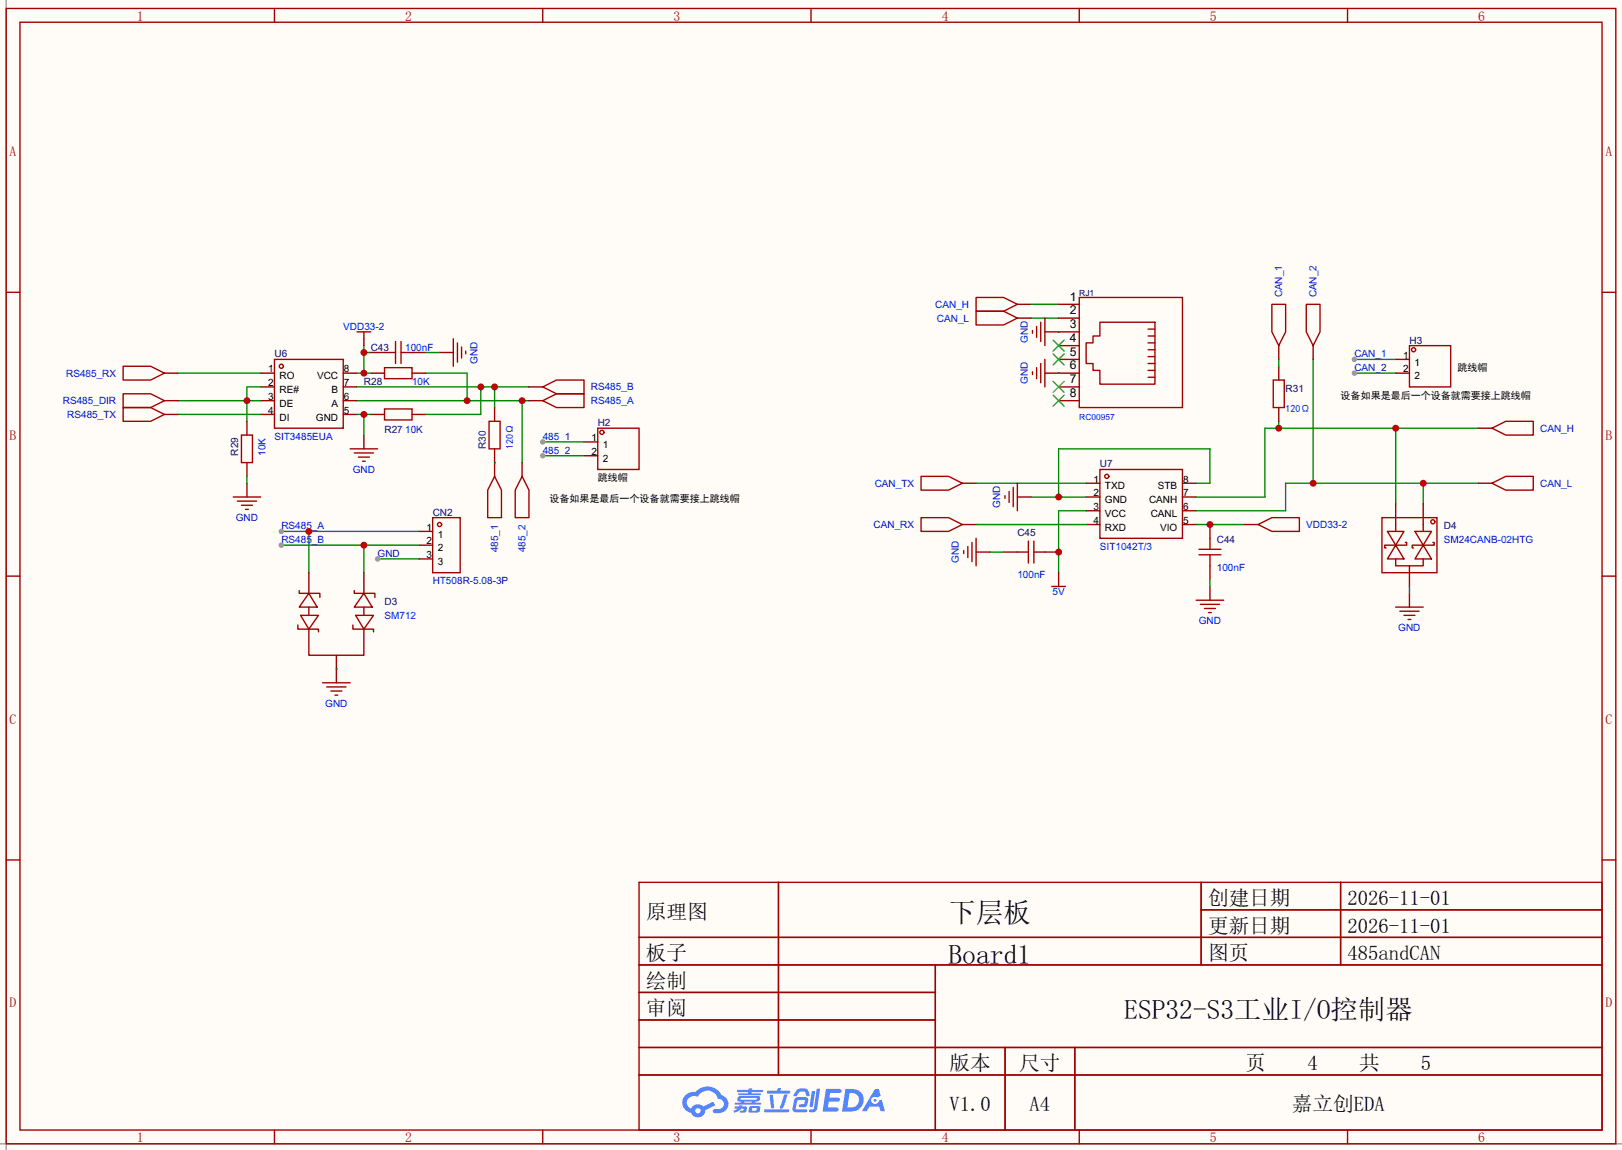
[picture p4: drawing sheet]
<svg xmlns="http://www.w3.org/2000/svg" width="299mm" height="212mm" viewBox="0 0 299 212" stroke-linecap="round" stroke-linejoin="round" font-family="sans-serif">
<path d="M0 0h299.5v212.3h-299.5z" fill="#fffcf7"/>
<path d="M1.1 0v212.3M0 211.1h299.5" fill="none" stroke="#999" stroke-width=".25"/>
<g fill="none" stroke="#a10000" stroke-width=".25">
<path d="M1.1 1.6h297.2v209.5h-297.2zM3.7 4.1h292.1v204.5h-292.1zM50.7 1.6v2.5M100.2 1.6v2.5M149.7 1.6v2.5M199.3 1.6v2.5M248.8 1.6v2.5M1.1 54h2.6M295.8 54h2.5M1.1 106.3h2.6M295.8 106.3h2.5M1.1 158.7h2.6"/>
<path d="M295.8 158.7h2.5M118 162.9h177.8v45.7h-177.8zM118 173h177.8M118 178.1h177.8M143.7 162.9v35.5M172.7 178.1v30.5M221.8 162.9v15.2M221.8 167.9h74M247.5 162.9v15.2M118 183.2h54.7M118 193.3h177.8M118 188.3h54.7"/>
<path d="M118 198.4h177.8M185.6 193.3v15.3M198.4 193.3v15.3M50.7 208.6v2.5M100.2 208.6v2.5M149.7 208.6v2.5M199.3 208.6v2.5M248.8 208.6v2.5"/>
</g>
<g fill="#5487ff">
<path d="M152.5 201h1.6a1.34 1.34 0 0 1 1.2 .2 .37 .37 0 0 1-.3 .5h-1.7l-.2 .9h1.6a.37 .37 0 0 1 .4 .4 .37 .37 0 0 1-.4 .3h-1.7l-.2 1.1h.8a1.26 1.26 0 0 1 1.2 .2 .36 .36 0 0 1-.3 .5h-2.6z"/>
<path d="M161.5 201h.8l.3 1.3-.6 .3a.72 .72 0 0 0-1.1 .2 .72 .72 0 0 0 .3 1 .72 .72 0 0 0 1-.4l.1-.2 .5-.3 .6 2.2h-.8l-.3-.9h-1.8l-.5 .9h-.9z"/>
<path d="M149.9 201.4h.6l-.4 2.7a.31 .31 0 0 1-.3 .3 .31 .31 0 0 1-.3-.3z"/>
<path d="M150.8 200.9h.6l-.5 3.7a.97 .97 0 0 1-1.5 .5l.1-.3 .6-.1 .2-.1z"/>
<path d="M147.1 201.2l.5-.3 1.3 .1 .3 .4 .3 .8-.1 .1h-.5l-.3-.8h-.8h-.2l-.6 .8h-.5v-.2z"/>
<path d="M146.8 202.8l.4-.3h1.5a.69 .69 0 0 1 .5 .4 .69 .69 0 0 1-.1 .8 .74 .74 0 0 1-.8 .7h-.6a.27 .27 0 0 1-.2-.4 .27 .27 0 0 1 .3-.2h.6l.2-.8-1.4 .1-.3 1.6 1.9 .1a.28 .28 0 0 1 .2 .3 .28 .28 0 0 1-.3 .2h-1.9l-.4-.3-.1-.4z"/>
<path d="M141.1 204.7h4.3a.28 .28 0 0 1 .3 .3 .28 .28 0 0 1-.3 .3h-4.2l-.1-.1z"/>
<path d="M144.8 202h.6l-.8 2.5a.3 .3 0 0 1-.4 .1 .3 .3 0 0 1-.2-.2z"/>
<path d="M142.1 202.1h.6l.2 2.2-.2 .3-.4-.2z"/>
<path d="M141.7 201.3h1.8l.2-.5h.5l-.1 .5h1.5a.27 .27 0 0 1 .3 .3 .27 .27 0 0 1-.3 .2h-3.8l-.2-.1z"/>
<path d="M135.7 204.2h.8v-.2h.6l-.1 .2h.8a.7 .7 0 0 1-.5 1.2h-.6v-.4l.6-.1v-.2l-.4-.1-.5 .5-.8 .3-.2-.4 .8-.4h-.6z"/>
<path d="M136.1 201.2h2.1l.1-.3h.6l-.1 .3h1.9l.2 .2-.2 .2h-1.9l-.1 .2h1.6l.2 .2-.2 .1h-3.9l-.1-.3h1.8v-.2h-1.9l-.1-.2z"/>
<path d="M156.1 201l-.6 4.1h1.4a2.14 2.14 0 0 0 2.6-2.1 2.14 2.14 0 0 0-2.7-2zM156.8 201.7a1.37 1.37 0 0 1 1.8 1.2 1.37 1.37 0 0 1-1.5 1.5h-.7z"/>
<path d="M136.3 202.5a.47 .47 0 0 0-.2 .6 .47 .47 0 0 0 .6 .2l.1 .2h-1.1l-.1 .3 4.7 .1 .2-.2-.1-.2h-1l.1-.2a.6 .6 0 0 0 .7-.2 .6 .6 0 0 0 0-.8h-3.5zM136.8 202.7l2.8-.1 .1 .1-.1 .3h-2.8zM137.4 203.3h1.4l-.1 .2h-1.2z"/>
<path d="M138.4 204.3a.9 .9 0 0 0-.1 1 2.48 2.48 0 0 0 1.9-.1 .84 .84 0 0 0 0-1l-1.4-.1zM138.9 204.6l.7-.1 .1 .3-.2 .2h-.7z"/>
<path d="M126.6 202.1a1.91 1.91 0 0 0-.5 2 1.91 1.91 0 0 0 1.5 1.3 1.35 1.35 0 0 0 1.5 .8 1.35 1.35 0 0 0 1.1-1.3l1.9-.9-.4-.6-1.8 .8a1.41 1.41 0 0 0-2.3 .4 1.25 1.25 0 0 1-.6-1.8 1.25 1.25 0 0 1 1.8-.3 1.97 1.97 0 0 1 2-1.2 1.97 1.97 0 0 1 1.8 1.5 .96 .96 0 0 1 1 .9 .96 .96 0 0 1-.9 1h-.6a.39 .39 0 0 0-.5 .3 .39 .39 0 0 0 .4 .5 1.87 1.87 0 0 0 1.9-.6 1.87 1.87 0 0 0 .4-2l-.7-.6-.4-.2a2.86 2.86 0 0 0-4.8-.6h-.3a2.27 2.27 0 0 0-1.5 .6zM128.4 205a.5 .5 0 0 1 1 0 .5 .5 0 0 1-1 0z"/>
<circle cx="161.6" cy="203.1" r=".27"/>
</g>
<g fill="none" stroke="#a10000" stroke-width=".25">
<path d="M22.7 67.6h5.1l2.6 1.3-2.6 1.2h-5.1zM22.7 75.2h5.1l2.6 1.3-2.6 1.3h-5.1zM50.7 66.3h12.7v12.7h-12.7z"/>
<circle cx="51.9" cy="67.6" r=".38"/>
</g>
<path d="M30.4 68.9h2.5M30.4 76.5h2.5M48.1 68.9h2.6M48.1 71.4h2.6M48.1 74h2.6M48.1 76.5h2.6M63.4 68.9h2.5M63.4 71.4h2.5M63.4 74h2.5M63.4 76.5h2.5" fill="none" stroke="#870000" stroke-width=".25"/>
<path d="M32.9 74h15.2M48.1 71.4h-2.5v6.4" fill="none" stroke="#008700" stroke-width=".25"/>
<circle cx="45.6" cy="74" r=".63" fill="#c00"/>
<path d="M32.9 76.5h15.2M32.9 68.9h15.2M65.9 71.4h31.8M88.8 71.4v5.1h-10.2M91.3 71.4v3.8" fill="none" stroke="#008700" stroke-width=".25"/>
<path d="M71 67.9h5.1v2h-5.1zM71 75.5h5.1v2h-5.1zM90.3 77.8h2v5h-2zM44.6 80.3h2v5.1h-2z" fill="none" stroke="#a10000" stroke-width=".25"/>
<path d="M45.6 77.8v2.5M68.5 68.9h2.5M68.5 76.5h2.5M76.1 68.9h2.5M76.1 76.5h2.5M91.3 75.2v2.6M45.6 85.4v2.5M91.3 82.8v2.6" fill="none" stroke="#870000" stroke-width=".25"/>
<g fill="#c00">
<circle cx="88.8" cy="71.4" r=".63"/>
<circle cx="91.3" cy="71.4" r=".63"/>
</g>
<path d="M65.9 74h31.8M78.6 68.9h7.6v5.1M96.4 74v11.4" fill="none" stroke="#008700" stroke-width=".25"/>
<g fill="#c00">
<circle cx="86.2" cy="74" r=".63"/>
<circle cx="96.4" cy="74" r=".63"/>
</g>
<path d="M97.7 71.4h2.5M97.7 74h2.5M91.3 85.4v2.5M96.4 85.4v2.5" fill="none" stroke="#870000" stroke-width=".25"/>
<path d="M100.2 71.4l2.5-1.3h5.1v2.6h-5.1zM100.2 74l2.5-1.3h5.1v2.5h-5.1zM91.3 87.9l1.3 2.6v5h-2.6v-5zM96.4 87.9l1.3 2.6v5h-2.6v-5z" fill="none" stroke="#a10000" stroke-width=".25"/>
<path d="M65.9 76.5h2.6M67.2 76.5v3.8" fill="none" stroke="#008700" stroke-width=".25"/>
<circle cx="67.2" cy="76.5" r=".63" fill="#c00"/>
<path d="M65.9 68.9h2.6M67.2 63.8v5.1M67.2 65.1h1.3" fill="none" stroke="#008700" stroke-width=".25"/>
<g fill="#c00">
<circle cx="67.2" cy="68.9" r=".63"/>
<circle cx="67.2" cy="65.1" r=".63"/>
</g>
<path d="M30.4 74h2.5M67.2 62.5v1.3M68.5 65.1h2.5M76.1 65.1h2.5M81.2 65.1h2.5M45.6 89.2v2.5M67.2 80.3v2.5M77.3 98.1h2.6M77.3 100.6h2.6M77.3 103.2h2.6" fill="none" stroke="#870000" stroke-width=".25"/>
<g fill="none" stroke="#a10000" stroke-width=".25">
<path d="M22.7 72.7h5.1l2.6 1.3-2.6 1.2h-5.1zM65.9 61.3h2.6M67.2 61.3v1.2M71 65.1h2M73 63v4.1M74 65.1h2.1M74 63v4.1M83.7 62.5v5.1M84.5 63.3v3.5M85.2 64v2.1M86 64.8v.5M43.1 91.7h5"/>
<path d="M43.8 92.5h3.6M44.6 93.3h2M45.3 94h.5M64.6 82.8h5.1M65.4 83.6h3.6M66.2 84.4h2M66.9 85.1h.5M79.9 95.5h5.1v10.2h-5.1z"/>
<circle cx="81.2" cy="96.8" r=".38"/>
</g>
<path d="M78.6 65.1h2.6M45.6 87.9v1.3M51.9 98.1h25.4M57 98.1v7.6" fill="none" stroke="#008700" stroke-width=".25"/>
<circle cx="57" cy="98.1" r=".63" fill="#c00"/>
<circle cx="51.9" cy="98.1" r=".51" fill="#999"/>
<path d="M51.9 100.6h25.4M67.2 100.6v5.1" fill="none" stroke="#008700" stroke-width=".25"/>
<circle cx="67.2" cy="100.6" r=".63" fill="#c00"/>
<circle cx="51.9" cy="100.6" r=".51" fill="#999"/>
<path d="M69.7 103.2h7.6" fill="none" stroke="#008700" stroke-width=".25"/>
<circle cx="69.7" cy="103.2" r=".51" fill="#999"/>
<path d="M257.7 66.3h2.5M257.7 68.9h2.5M107.8 81.6h2.6M107.8 84.1h2.6M57 105.7v3.8M67.2 105.7v3.8M62.1 120.9v5.1" fill="none" stroke="#870000" stroke-width=".25"/>
<g fill="none" stroke="#a10000" stroke-width=".25">
<path d="M110.4 79h7.6v7.7h-7.6zM260.2 63.8h7.6v7.6h-7.6zM55 115.4v.7h3.8v.5M55.2 109v.5h3.9v.8M55.5 113.6h3.3l-1.8 2.5zM57 109.5l1.5 2.6h-3.3zM57 116.1v4.8h10.2v-4.8M57 112.1v1.5M65.2 115.4v.7h3.8v.5M65.4 109v.5h3.8v.8M65.7 113.6h3.3l-1.8 2.5zM67.2 109.5l1.5 2.6h-3.3z"/>
<path d="M67.2 112.1v1.5M59.6 126h5M60.3 126.8h3.6M61.1 127.5h2M61.8 128.3h.6"/>
<circle cx="111.1" cy="79.8" r=".38"/>
<circle cx="261" cy="64.6" r=".38"/>
</g>
<path d="M91.3 85.4h.1M100.2 81.6h7.6M62.1 123.5h.1" fill="none" stroke="#008700" stroke-width=".25"/>
<circle cx="100.2" cy="81.6" r=".51" fill="#999"/>
<path d="M100.2 84.1h7.6" fill="none" stroke="#008700" stroke-width=".25"/>
<circle cx="100.2" cy="84.1" r=".51" fill="#999"/>
<g fill="none" stroke="#a10000" stroke-width=".25">
<path d="M170.1 95.5h5l2.6 1.3-2.6 1.3h-5zM170.1 87.9h5l2.6 1.3-2.6 1.3h-5zM203.1 86.7h15.2v12.7h-15.2z"/>
<circle cx="204.3" cy="87.9" r=".38"/>
</g>
<path d="M177.7 89.2h2.5M177.7 96.8h2.5M200.5 89.2h2.6M200.5 91.7h2.6M200.5 94.3h2.6M200.5 96.8h2.6M218.3 89.2h2.6M218.3 91.7h2.6M218.3 94.3h2.6M218.3 96.8h2.6" fill="none" stroke="#870000" stroke-width=".25"/>
<path d="M180.2 89.2h20.3M180.2 96.8h20.3M190.4 91.7h10.1M220.9 89.2h2.5v-6.4h-27.9v8.9" fill="none" stroke="#008700" stroke-width=".25"/>
<circle cx="195.5" cy="91.7" r=".63" fill="#c00"/>
<path d="M187.8 91.7h2.6M192.9 101.9h2.6M195.5 105.7v1.3" fill="none" stroke="#870000" stroke-width=".25"/>
<path d="M185.5 91.5v.5M186.3 90.7v2M187.1 90v3.5M187.8 89.2v5.1M194.2 108.2h2.5M195.5 107v1.2" fill="none" stroke="#a10000" stroke-width=".25"/>
<path d="M200.5 94.3h-5v11.4M220.9 96.8h8.8" fill="none" stroke="#008700" stroke-width=".25"/>
<circle cx="195.5" cy="101.9" r=".63" fill="#c00"/>
<path d="M223.4 96.8v2.6M185.3 101.9h2.5M223.4 104.4v2.6" fill="none" stroke="#870000" stroke-width=".25"/>
<path d="M189.9 99.9v4M190.9 99.9v4M187.8 101.9h2.1M190.9 101.9h2" fill="none" stroke="#a10000" stroke-width=".25"/>
<circle cx="223.4" cy="96.8" r=".63" fill="#c00"/>
<g fill="none" stroke="#a10000" stroke-width=".25">
<path d="M180.2 99.4v5M223.4 99.4v2M232.3 96.8l2.5-1.3h5.1v2.6h-5.1zM177.9 101.6v.5M178.7 100.9v2M179.5 100.1v3.6M220.9 110.8h5M221.4 102.4h4M221.4 101.4h4M221.6 111.5h3.6M222.4 112.3h2M223.1 113.1h.5"/>
<path d="M223.4 102.4v2"/>
</g>
<path d="M229.7 96.8h2.6M180.2 101.9h2.6M223.4 108.2v2.6" fill="none" stroke="#870000" stroke-width=".25"/>
<path d="M236.1 77.8v1.2M257.7 79v14M272.9 79h-39.3v12.7h-12.7M223.4 107v1.2" fill="none" stroke="#008700" stroke-width=".25"/>
<g fill="#c00">
<circle cx="236.1" cy="79" r=".63"/>
<circle cx="257.7" cy="79" r=".63"/>
</g>
<path d="M242.4 66.3v22.9M262.8 89.2v3.8M272.9 89.2h-35.5v5.1h-16.5" fill="none" stroke="#008700" stroke-width=".25"/>
<g fill="#c00">
<circle cx="262.8" cy="89.2" r=".63"/>
<circle cx="242.4" cy="89.2" r=".63"/>
</g>
<g fill="none" stroke="#a10000" stroke-width=".25">
<path d="M180.2 57.4h5.1l2.5 1.3-2.5 1.3h-5.1zM180.2 54.9h5.1l2.5 1.3-2.5 1.2h-5.1zM199.3 54.9h19v20.3h-19zM203.1 59.5h10.1v11.4h-10.1v-2.5h-1.3v-1.3h-1.3v-3.8h1.3v-1.3h1.3zM212 60.7h1.2M212 62h1.2M212 63.3h1.2M212 64.6h1.2M212 65.8h1.2M212 67.1h1.2M212 68.4h1.2M212 69.6h1.2"/>
<path d="M235.1 70.1h2v5.1h-2zM275.5 79l2.5-1.2h5.1v2.5h-5.1zM255.1 95.5h10.2v10.2h-10.2zM256.2 98.1h3l-1.5 2.5zM257.7 96.8v1.3M261.2 98.1h3.1l-1.5 2.5zM262.8 96.8v1.3M275.5 89.2l2.5-1.3h5.1v2.6h-5.1zM257.7 103.2v1.2h5.1v-1.2M257.7 100.6l1.5 2.6h-3zM257.7 112.1h5.1M258.4 112.8h3.6"/>
<path d="M259.2 113.6h2M259.5 100.1h.2v.5h-4v.5h.2M260 114.3h.5M262.8 100.6l1.5 2.6h-3.1zM264.5 100.1h.3v.5h-4.1v.5h.3"/>
<circle cx="264.5" cy="96.3" r=".38"/>
</g>
<g fill="none" stroke="#870000" stroke-width=".25">
<path d="M187.8 58.7h2.6M187.8 56.2h2.6M195.5 58.7h3.8M195.5 56.2h3.8M195.5 74h3.8M195.5 71.4h3.8M195.5 68.9h3.8M195.5 66.3h3.8M195.5 63.8h3.8M195.5 61.3h3.8M236.1 67.6v2.5M236.1 75.2v2.6"/>
<path d="M272.9 79h2.6M257.7 93v3.8M262.8 93v3.8M272.9 89.2h2.6M260.2 104.4v3.8M260.2 109.5v2.6"/>
</g>
<path d="M190.4 56.2h5.1M190.4 58.7h5.1M250.1 66.3h7.6M260.2 108.2v1.3" fill="none" stroke="#008700" stroke-width=".25"/>
<path d="M194.4 72.9l2.1 2.1M194.4 70.4l2.1 2M194.4 65.3l2.1 2M194.4 62.8l2.1 2M196.5 72.9l-2.1 2.1M196.5 70.4l-2.1 2M196.5 65.3l-2.1 2M196.5 62.8l-2.1 2" fill="none" stroke="#3c3" stroke-width=".25"/>
<circle cx="250.1" cy="66.3" r=".51" fill="#999"/>
<path d="M250.1 68.9h7.6" fill="none" stroke="#008700" stroke-width=".25"/>
<circle cx="250.1" cy="68.9" r=".51" fill="#999"/>
<path d="M192.9 61.3h2.6M192.9 68.9h2.6M236.1 63.8v2.5M242.4 63.8v2.5" fill="none" stroke="#870000" stroke-width=".25"/>
<path d="M192.2 59.5v3.5M192.9 58.7v5.1M234.8 56.2h2.6v5.1l-1.3 2.5-1.3-2.5zM241.2 56.2h2.5v5.1l-1.3 2.5-1.2-2.5zM190.6 61v.5M190.6 68.6v.5M191.4 60.2v2.1M191.4 67.9v2M192.2 67.1v3.6M192.9 66.3v5.1" fill="none" stroke="#a10000" stroke-width=".25"/>
<path d="M195.5 61.3h.1M195.5 68.9h.1M236.1 66.3v1.3M182.8 101.9h2.5" fill="none" stroke="#008700" stroke-width=".25"/>
<g font-size="5.1">
<text x="175.1" y="170.2">下层板</text>
<text x="175.1" y="177.8">Board1</text>
<text x="207.6" y="188">ESP32-S3工业I/O控制器</text>
</g>
<g font-size="3.8">
<text x="223" y="167">创建日期</text>
<text x="248.8" y="167">2026-11-01</text>
<text x="119.3" y="169.6">原理图</text>
<text x="223" y="172.1">更新日期</text>
<text x="248.8" y="172.1">2026-11-01</text>
<text x="119.3" y="177.2">板子</text>
<text x="223" y="177.2">图页</text>
<text x="248.8" y="177.2">485andCAN</text>
<text x="119.3" y="182.3">绘制</text>
<text x="119.3" y="187.4">审阅</text>
<text x="175.3" y="197.5">版本</text>
<text x="188.2" y="197.5">尺寸</text>
<text x="230" y="197.5">页</text>
<text x="241.4" y="197.5">4</text>
<text x="250.9" y="197.5">共</text>
<text x="262.4" y="197.5">5</text>
<text x="175.3" y="205.1">V1.0</text>
<text x="190.1" y="205.1">A4</text>
<text x="238.5" y="205.1">嘉立创EDA</text>
</g>
<g font-size="2.5" fill="#a00000">
<text x="25.3" y="3.8">1</text>
<text x="74.8" y="3.8">2</text>
<text x="124.3" y="3.8">3</text>
<text x="173.9" y="3.8">4</text>
<text x="223.4" y="3.8">5</text>
<text x="272.9" y="3.8">6</text>
<text x="1.8" y="28.8">A</text>
<text x="296.4" y="28.8">A</text>
<text x="1.8" y="81.2">B</text>
<text x="296.4" y="81.2">B</text>
<text x="1.8" y="133.5">C</text>
<text x="296.4" y="133.5">C</text>
<text x="1.8" y="185.9">D</text>
<text x="296.4" y="185.9">D</text>
<text x="25.3" y="210.9">1</text>
<text x="74.8" y="210.9">2</text>
<text x="124.3" y="210.9">3</text>
<text x="173.9" y="210.9">4</text>
<text x="223.4" y="210.9">5</text>
<text x="272.9" y="210.9">6</text>
</g>
<g font-size="2.2">
<text x="197.5" y="58">2</text>
<text x="197.5" y="55.5">1</text>
<text x="197.5" y="65.6">5</text>
<text x="197.5" y="63.1">4</text>
<text x="197.5" y="60.6">3</text>
<text x="197.5" y="70.7">7</text>
<text x="197.5" y="68.2">6</text>
<text x="197.5" y="73.3">8</text>
</g>
<g font-size="1.8" fill="#00f">
<text x="172.7" y="56.8">CAN_H</text>
<text x="173" y="59.4">CAN_L</text>
<text x="236.7" y="54.9" transform="rotate(-90 236.7 54.9)">CAN_1</text>
<text x="243.1" y="54.9" transform="rotate(-90 243.1 54.9)">CAN_2</text>
<text x="63.4" y="60.9">VDD33-2</text>
<text x="74.8" y="64.7">100nF</text>
<text x="189.7" y="63.3" transform="rotate(-90 189.7 63.3)">GND</text>
<text x="250.1" y="66">CAN_1</text>
<text x="12.2" y="69.5">RS485_RX</text>
<text x="76.1" y="71">10K</text>
<text x="88.1" y="67.1" transform="rotate(-90 88.1 67.1)">GND</text>
<text x="189.7" y="70.9" transform="rotate(-90 189.7 70.9)">GND</text>
<text x="250.1" y="68.5">CAN_2</text>
<text x="11.6" y="74.6">RS485_DIR</text>
<text x="12.4" y="77.1">RS485_TX</text>
<text x="109.1" y="72.1">RS485_B</text>
<text x="109.1" y="74.6">RS485_A</text>
<text x="237.4" y="76.1">120Ω</text>
<text x="50.7" y="81.2">SIT3485EUA</text>
<text x="74.8" y="79.9">10K</text>
<text x="94.8" y="82.8" transform="rotate(-90 94.8 82.8)">120Ω</text>
<text x="100.2" y="81.2">485_1</text>
<text x="100.2" y="83.7">485_2</text>
<text x="284.4" y="79.7">CAN_H</text>
<text x="49" y="84.1" transform="rotate(-90 49 84.1)">10K</text>
<text x="65.1" y="87.3">GND</text>
<text x="161.5" y="89.8">CAN_TX</text>
<text x="284.4" y="89.8">CAN_L</text>
<text x="184.7" y="93.8" transform="rotate(-90 184.7 93.8)">GND</text>
<text x="43.5" y="96.2">GND</text>
<text x="51.9" y="97.7">RS485_A</text>
<text x="51.9" y="100.3">RS485_B</text>
<text x="92" y="101.9" transform="rotate(-90 92 101.9)">485_1</text>
<text x="97" y="101.9" transform="rotate(-90 97 101.9)">485_2</text>
<text x="161.3" y="97.5">CAN_RX</text>
<text x="203.1" y="101.5">SIT1042T/3</text>
<text x="241.2" y="97.5">VDD33-2</text>
<text x="266.6" y="100.3">SM24CANB-02HTG</text>
<text x="69.7" y="102.8">GND</text>
<text x="79.9" y="107.9">HT508R-5.08-3P</text>
<text x="177" y="103.9" transform="rotate(-90 177 103.9)">GND</text>
<text x="187.8" y="106.6">100nF</text>
<text x="224.7" y="105.3">100nF</text>
<text x="194.3" y="109.9">5V</text>
<text x="71" y="114.2">SM712</text>
<text x="221.3" y="115.2">GND</text>
<text x="258.2" y="116.5">GND</text>
<text x="60" y="130.5">GND</text>
</g>
<g font-size="1.8" fill="#000080">
<text x="50.7" y="66">U6</text>
<text x="68.5" y="64.7">C43</text>
<text x="260.2" y="63.4">H3</text>
<text x="67.2" y="71">R28</text>
<text x="237.4" y="72.3">R31</text>
<text x="71" y="79.9">R27</text>
<text x="89.7" y="82.8" transform="rotate(-90 89.7 82.8)">R30</text>
<text x="110.4" y="78.7">H2</text>
<text x="44" y="84.1" transform="rotate(-90 44 84.1)">R29</text>
<text x="203.1" y="86.3">U7</text>
<text x="79.9" y="95.2">CN2</text>
<text x="187.8" y="99">C45</text>
<text x="224.7" y="100.3">C44</text>
<text x="266.6" y="97.7">D4</text>
<text x="71" y="111.7">D3</text>
</g>
<g font-size="1.8">
<text x="49.5" y="68.7">1</text>
<text x="49.5" y="71.3">2</text>
<text x="51.6" y="70">RO</text>
<text x="58.5" y="70">VCC</text>
<text x="63.5" y="71.3">7</text>
<text x="63.5" y="68.7">8</text>
<text x="259.1" y="66.2">1</text>
<text x="259.1" y="68.7">2</text>
<text x="261.2" y="67.5">1</text>
<text x="261.2" y="70">2</text>
<text x="269.1" y="68.5">跳线帽</text>
<text x="49.5" y="73.8">3</text>
<text x="49.5" y="76.4">4</text>
<text x="51.6" y="72.5">RE#</text>
<text x="51.6" y="75.1">DE</text>
<text x="51.6" y="77.6">DI</text>
<text x="58.3" y="77.6">GND</text>
<text x="61.2" y="75.1">A</text>
<text x="61.2" y="72.5">B</text>
<text x="63.5" y="76.4">5</text>
<text x="63.5" y="73.8">6</text>
<text x="247.5" y="73.6">设备如果是最后一个设备就需要接上跳线帽</text>
<text x="109.2" y="81.4">1</text>
<text x="109.2" y="84">2</text>
<text x="111.3" y="82.7">1</text>
<text x="110.4" y="88.8">跳线帽</text>
<text x="111.3" y="85.2">2</text>
<text x="201.9" y="89.1">1</text>
<text x="218.4" y="89.1">8</text>
<text x="101.5" y="92.6">设备如果是最后一个设备就需要接上跳线帽</text>
<text x="201.9" y="91.6">2</text>
<text x="201.9" y="94.1">3</text>
<text x="204" y="90.3">TXD</text>
<text x="204" y="92.9">GND</text>
<text x="204" y="95.4">VCC</text>
<text x="212.1" y="92.9">CANH</text>
<text x="212.4" y="95.4">CANL</text>
<text x="213.8" y="90.3">STB</text>
<text x="218.4" y="94.1">6</text>
<text x="218.4" y="91.6">7</text>
<text x="78.7" y="97.9">1</text>
<text x="78.7" y="100.5">2</text>
<text x="80.8" y="99.2">1</text>
<text x="80.8" y="101.8">2</text>
<text x="201.9" y="96.7">4</text>
<text x="204" y="97.9">RXD</text>
<text x="214.2" y="97.9">VIO</text>
<text x="218.4" y="96.7">5</text>
<text x="78.7" y="103">3</text>
<text x="80.8" y="104.3">3</text>
</g>
<text font-size="1.6" fill="#000080" x="199.3" y="54.6">RJ1</text>
<text font-size="1.6" fill="#00f" x="199.3" y="77.5">RC00957</text>
</svg>
